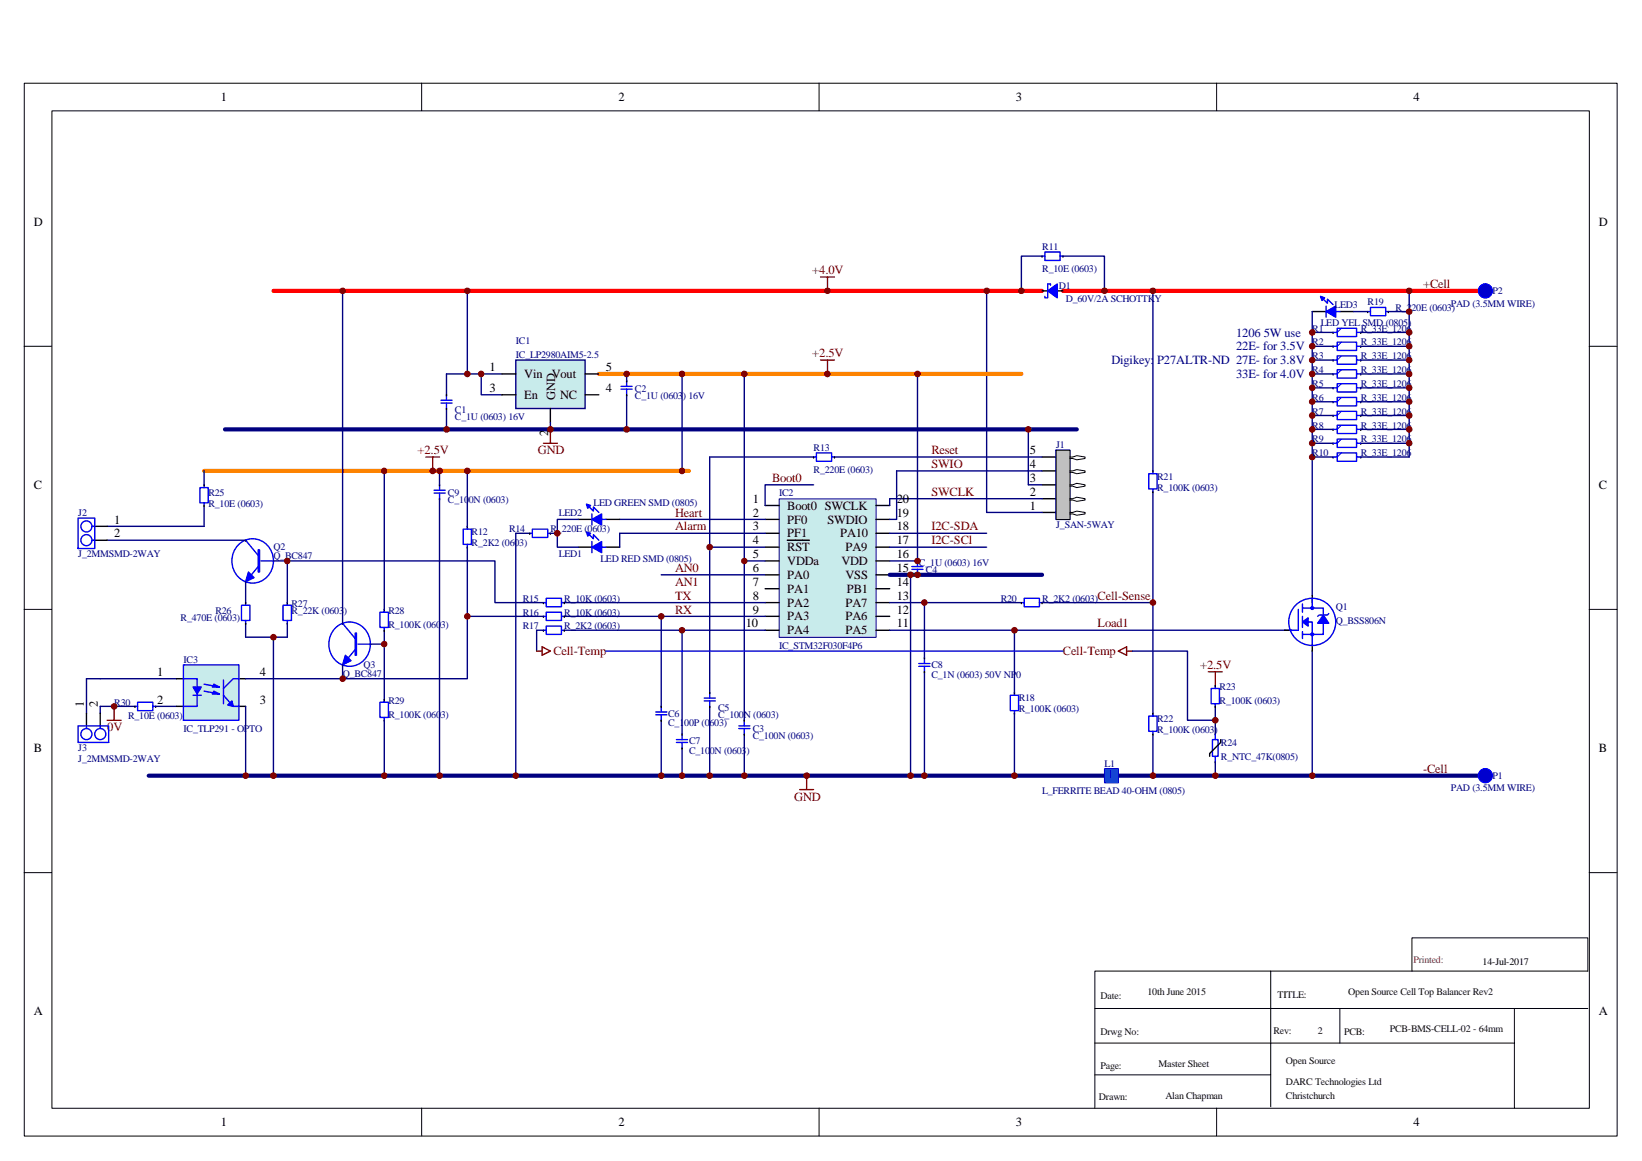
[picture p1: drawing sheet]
<svg xmlns="http://www.w3.org/2000/svg" width="420mm" height="297mm" viewBox="0 0 420 297" stroke-linecap="round" stroke-linejoin="round" font-family="sans-serif">
<g fill="none" stroke="#000" stroke-width=".26">
<path d="M6.2 21.3h407.6v269.4h-407.6zM13.3 28.4h393.4v255.1h-393.4zM107.9 21.3v7M209.6 21.3v7M311.3 21.3v7M6.2 88.6h7M406.6 88.6h7.2M6.2 155.9h7M406.6 155.9h7.2M6.2 223.3h7M406.6 223.3h7.2M107.9 283.5v7.1"/>
<path d="M209.6 283.5v7.1M311.3 283.5v7.1"/>
</g>
<path d="M286.2 198.5h93.9" fill="none" stroke="#000080" stroke-width="1.1"/>
<path d="M272 74.4h108.1" fill="none" stroke="#f00" stroke-width="1.1"/>
<circle cx="380.1" cy="198.5" r=".18" fill="#000"/>
<circle cx="380.1" cy="198.5" r="1.77" fill="none" stroke="#00f" stroke-width=".35"/>
<circle cx="380.1" cy="198.5" r="1.77" fill="#0000bf"/>
<circle cx="380.1" cy="198.5" r="1.77" fill="none" stroke="#00f" stroke-width=".26"/>
<path d="M280.2 258h126.1M325.2 248.5v34.7M342.8 258v8.9M361.3 248.5v-8.6h45v8.6h-126.1v35M387.5 258v25.5M280.2 266.9h107.3M280.2 275h45" fill="none" stroke="#000" stroke-width=".26"/>
<path d="M266.6 116.9h3.6M266.6 131.1h3.6M266.6 127.6h3.6M266.6 124h3.6M266.6 120.5h3.6" fill="none" stroke="#000" stroke-width=".35"/>
<path d="M270.2 115.2h3.6v17.7h-3.6z" fill="none" stroke="#00f" stroke-width=".35"/>
<path d="M270.3 115.2h3.5v17.7h-3.5z" fill="#c0c0c0"/>
<path d="M270.2 115.2h3.6v17.7h-3.6zM273.8 116.9h.7l1-.3 2.2 .3v.4l-2.2 .3-1-.3h-.7M273.8 131.1h.7l1-.3 2.2 .3v.4l-2.2 .3-1-.3h-.7M273.8 127.6h.7l1-.4 2.2 .4v.3l-2.2 .4-1-.4h-.7M273.8 124h.7l1-.3 2.2 .3v.4l-2.2 .4-1-.4h-.7M273.8 120.5h.7l1-.4 2.2 .4v.4l-2.2 .3-1-.3h-.7" fill="none" stroke="#000" stroke-width=".26"/>
<path d="M252.5 74.4v56.7h14.1M213.5 116.9h53.1M227.7 127.6h38.9M229.4 120.5h37.2" fill="none" stroke="#000080" stroke-width=".35"/>
<path d="M199.4 127.7h24.8v35.4h-24.8z" fill="#c8ebeb"/>
<path d="M199.4 127.6h24.8v35.5h-24.8z" fill="none" stroke="#000080" stroke-width=".26"/>
<g fill="none" stroke="#000" stroke-width=".35">
<path d="M335.8 79.7h3.5M342.8 79.7h3.6M195.8 129.3h3.5M195.8 132.9h3.5M195.8 136.4h3.5M195.8 140h3.5M201.5 138.2h5.6M224.1 129.3h3.6M224.1 132.9h3.6M224.1 136.4h3.6M224.1 140h3.6M195.8 143.5h3.5"/>
<path d="M195.8 147.1h3.5M195.8 150.6h3.5M195.8 154.2h3.5M195.8 157.7h3.5M224.1 143.5h3.6M224.1 147.1h3.6M224.1 150.6h3.6M224.1 154.2h3.6M224.1 157.7h3.6M195.8 161.2h3.5M224.1 161.2h3.6M312.4 189.2v.7l-2.9 2.9v.7"/>
</g>
<g fill="none" stroke="#000080" stroke-width=".35">
<path d="M119.6 74.4v21.3M123.1 95.7v5.3h5.3M128.4 95.7h-14.2v5.3M190.4 95.7v47.8h5.4M234.8 95.7v47.8h-7.1M114.2 104.5v5.4M160.3 101v8.9M208.2 116.9h-26.6v60.3M181.6 140h14.2M227.7 140h24.8M227.7 127.6v1.7M227.7 136.4h24.8"/>
<path d="M229.4 120.5v12.4h-1.7M263.1 124h3.5M144.4 154.2h51.4M144.4 157.7h51.4M169.2 147.1h26.6M169.2 157.7v23M190.4 143.5v40.8M227.7 154.2h33.7M233 147.1v51.4M144.4 161.2h51.4M174.5 161.2v26.6M169.2 184.3v14.2"/>
<path d="M174.5 191.4v7.1M181.6 180.7v17.8M190.4 187.8v10.7M311 180.7v7.1"/>
</g>
<path d="M57.6 109.9h217.9M227.7 147.1h38.9M38 198.5h244.6" fill="none" stroke="#000080" stroke-width="1.1"/>
<path d="M210 70.9h3.5M211.7 70.9v3.5M210 92.1h3.5M211.7 92.1v3.6M139.1 113.4h3.5M140.8 109.9v3.5M309.2 171.9h3.5M311 171.9v3.5M206.4 198.5v3.5M204.6 202h3.6" fill="none" stroke="#800000" stroke-width=".35"/>
<path d="M153.2 95.7h108.2" fill="none" stroke="#fd8300" stroke-width="1.1"/>
<path d="M70 74.4h196.6" fill="none" stroke="#f00" stroke-width="1.1"/>
<g fill="#000">
<circle cx="311" cy="187.8" r=".18"/>
<circle cx="311" cy="194.9" r=".18"/>
</g>
<path d="M339.3 78.3v2.9M311 187.8v1.4h.7v4.3h-.7v1.4M311 189.2h-.8v4.3h.8" fill="none" stroke="#00f" stroke-width=".35"/>
<path d="M339.3 79.7l2.5-1.4v2.9z" fill="#00f"/>
<path d="M338.3 76.2l1.4 1.4v-1.1l1.4 1.4M339.3 79.7l2.5-1.4v2.9zM341.8 79.7h1" fill="none" stroke="#00f" stroke-width=".35"/>
<path d="M337.9 75.8l1.1 .4-.7 .7z" fill="#00f"/>
<path d="M337.9 75.8l1.1 .4-.7 .7zM151.5 131.5v2.8" fill="none" stroke="#00f" stroke-width=".35"/>
<path d="M286.2 166.6l2.1-1.1v2.1zM288.3 166.6h1.4" fill="none" stroke="#800000" stroke-width=".35"/>
<path d="M295 74.4v46.1M158.6 136.4h37.2M158.6 132.9h37.2M295 125.8v56.7M236.5 154.2v14.1M266.6 154.2h28.4M227.7 161.2h101M236.5 171.9v26.6M295 187.8v10.7" fill="none" stroke="#000080" stroke-width=".35"/>
<path d="M147.9 132.9h3.6M155 132.9h3.6" fill="none" stroke="#000" stroke-width=".35"/>
<path d="M151.5 132.9l2.5-1.4v2.8z" fill="#00f"/>
<path d="M150.4 129.3l1.4 1.5v-1.1l1.4 1.4M151.5 132.9l2.5-1.4v2.8zM154 132.9h1" fill="none" stroke="#00f" stroke-width=".35"/>
<path d="M150.1 129l1 .3-.7 .7z" fill="#00f"/>
<path d="M150.1 129l1 .3-.7 .7zM151.5 138.6v2.8" fill="none" stroke="#00f" stroke-width=".35"/>
<path d="M109 116.9h3.5M110.7 116.9v3.6" fill="none" stroke="#800000" stroke-width=".35"/>
<path d="M147.9 140h3.6M155 140h3.6" fill="none" stroke="#000" stroke-width=".35"/>
<path d="M151.5 140l2.5-1.4v2.8z" fill="#00f"/>
<path d="M150.4 136.4l1.4 1.4v-1l1.4 1.4M151.5 140l2.5-1.4v2.8zM154 140h1" fill="none" stroke="#00f" stroke-width=".35"/>
<path d="M150.1 136.1l1 .3-.7 .8z" fill="#00f"/>
<path d="M150.1 136.1l1 .3-.7 .8z" fill="none" stroke="#00f" stroke-width=".35"/>
<path d="M160.3 95.7v1.8M174.5 95.7v24.8M263.1 109.9v14.1M132 136.4v62.1M208.2 124h-12.4v5.3M22.1 173.7h23.1M25.6 180.7h8.9" fill="none" stroke="#000080" stroke-width=".35"/>
<path d="M52.2 120.5h124.1" fill="none" stroke="#fd8300" stroke-width="1.1"/>
<path d="M132 92.1h17.7v12.4h-17.7z" fill-rule="evenodd" fill="#c8ebeb"/>
<path d="M132 92.1h17.7v12.4h-17.7zM140.8 108.1v1.8" fill="none" stroke="#000080" stroke-width=".35"/>
<path d="M128.4 95.7h3.6M149.7 95.7h3.5M128.4 101h3.6M140.8 104.5v3.6M149.7 101h3.5" fill="none" stroke="#000" stroke-width=".35"/>
<path d="M27.4 184.3h3.6M29.2 180.7v3.6" fill="none" stroke="#800000" stroke-width=".35"/>
<circle cx="233" cy="147.1" r=".72" fill="#800000"/>
<circle cx="233" cy="147.1" r=".72" fill="none" stroke="#800000" stroke-width=".26"/>
<circle cx="190.5" cy="143.5" r=".7" fill="#800000"/>
<circle cx="190.5" cy="143.5" r=".7" fill="none" stroke="#800000" stroke-width=".26"/>
<path d="M132 136.4h3.5M335.8 166.6v31.9" fill="none" stroke="#000080" stroke-width=".35"/>
<circle cx="140.8" cy="109.8" r=".71" fill="#800000"/>
<circle cx="140.8" cy="109.8" r=".71" fill="none" stroke="#800000" stroke-width=".26"/>
<path d="M335.8 79.7v72.7" fill="none" stroke="#000080" stroke-width=".35"/>
<circle cx="123.1" cy="95.7" r=".71" fill="#800000"/>
<circle cx="123.1" cy="95.7" r=".71" fill="none" stroke="#800000" stroke-width=".26"/>
<circle cx="119.6" cy="95.7" r=".72" fill="#800000"/>
<circle cx="119.6" cy="95.7" r=".72" fill="none" stroke="#800000" stroke-width=".26"/>
<circle cx="380.1" cy="74.4" r=".18" fill="#000"/>
<circle cx="380.1" cy="74.4" r="1.77" fill="none" stroke="#00f" stroke-width=".35"/>
<circle cx="380.1" cy="74.4" r="1.77" fill="#0000bf"/>
<circle cx="380.1" cy="74.4" r="1.77" fill="none" stroke="#00f" stroke-width=".26"/>
<path d="M52.2 120.5v3.5M22.1 173.7v8.8M25.6 180.7v1.8" fill="none" stroke="#000080" stroke-width=".35"/>
<circle cx="110.7" cy="120.5" r=".71" fill="#800000"/>
<circle cx="110.7" cy="120.5" r=".71" fill="none" stroke="#800000" stroke-width=".26"/>
<circle cx="174.5" cy="120.5" r=".71" fill="#800000"/>
<circle cx="174.5" cy="120.5" r=".71" fill="none" stroke="#800000" stroke-width=".26"/>
<path d="M27.4 134.7h24.8" fill="none" stroke="#000080" stroke-width=".35"/>
<circle cx="263.1" cy="109.8" r=".71" fill="#800000"/>
<circle cx="263.1" cy="109.8" r=".71" fill="none" stroke="#800000" stroke-width=".26"/>
<g fill="#000">
<circle cx="341.1" cy="85" r=".18"/>
<circle cx="341.1" cy="88.6" r=".18"/>
<circle cx="341.1" cy="99.2" r=".18"/>
<circle cx="341.1" cy="92.1" r=".18"/>
<circle cx="341.1" cy="95.7" r=".18"/>
<circle cx="348.2" cy="85" r=".18"/>
<circle cx="348.2" cy="88.6" r=".18"/>
<circle cx="348.2" cy="92.1" r=".18"/>
<circle cx="348.2" cy="99.2" r=".18"/>
<circle cx="348.2" cy="95.7" r=".18"/>
<circle cx="341.1" cy="102.8" r=".18"/>
<circle cx="341.1" cy="106.3" r=".18"/>
<circle cx="341.1" cy="109.9" r=".18"/>
<circle cx="348.2" cy="109.9" r=".18"/>
<circle cx="348.2" cy="102.8" r=".18"/>
<circle cx="348.2" cy="106.3" r=".18"/>
</g>
<g fill="none" stroke="#00f" stroke-width=".35">
<path d="M341.1 85h1.1v-1h4.9v1h1.1M341.1 88.6h1.1v-1.1h4.9v1.1h1.1M341.1 92.1h1.1v-1h4.9v1h1.1M341.1 95.7h1.1v-1.1h4.9v1.1h1.1M341.1 99.2h1.1v-1h4.9v1h1.1M342.2 85v1.1h4.9v-1.1M342.2 88.6v1.1h4.9v-1.1M342.2 92.1v1.1h4.9v-1.1M342.2 95.7v1h4.9v-1M342.2 99.2v1.1h4.9v-1.1M341.1 102.8h1.1v-1.1h4.9v1.1h1.1M341.1 106.3h1.1v-1.1h4.9v1.1h1.1"/>
<path d="M341.1 109.9h1.1v-1.1h4.9v1.1h1.1M342.2 102.8v1h4.9v-1M342.2 106.3v1.1h4.9v-1.1M342.2 109.9v1h4.9v-1M332.2 155.9v5.3M333.3 155.6h5.3v6.7h-5.3M333.3 159.1h2.5v5.7M333.3 154.5v2.1M328.7 161.2h1.7"/>
<circle cx="335.8" cy="159.1" r="6"/>
</g>
<path d="M343.2 84l-1 1M343.2 87.5l-1 1.1M343.2 91.1l-1 1M343.2 94.6l-1 1.1M343.2 98.2l-1 1M343.2 101.7l-1 1.1M343.2 105.2l-1 1.1M343.2 108.8l-1 1.1" fill="none" stroke="#00f" stroke-width=".26"/>
<g fill="none" stroke="#000080" stroke-width=".35">
<path d="M360.6 74.4v42.5M335.8 85h5.3M335.8 88.6h5.3M335.8 92.1h5.3M335.8 95.7h5.3M335.8 99.2h5.3M348.2 85h12.4M348.2 88.6h12.4M348.2 92.1h12.4M348.2 95.7h12.4M348.2 99.2h12.4M335.8 102.8h5.3"/>
<path d="M335.8 106.3h5.3M335.8 109.9h5.3M348.2 102.8h12.4M348.2 106.3h12.4M348.2 109.9h12.4M52.2 129.3v5.4"/>
</g>
<path d="M335.8 152.4v1.8M328.7 161.2h1.7M335.8 164.8v1.8" fill="none" stroke="#000" stroke-width=".35"/>
<path d="M333.3 159.1l1.4-1v2.1z" fill="#00f"/>
<path d="M333.3 159.1l1.4-1v2.1z" fill="none" stroke="#00f" stroke-width=".35"/>
<path d="M338.6 157.4l1.4 2.1h-2.8z" fill="#00f"/>
<g fill="none" stroke="#00f" stroke-width=".35">
<path d="M266.6 65.5h.8v-1h3.9v1h.7M267.4 65.5v1.1h3.9v-1.1M350 79.7h.7v-1h3.9v1h.6M350.7 79.7v1.1h3.9v-1.1M208.2 116.9h.7v-1h3.9v1h.7M208.9 116.9v1.1h3.9v-1.1M52.2 124v.8h1.1v3.9h-1.1v.6M52.2 124.8h-1v3.9h1M135.5 136.4h.7v1.1h4v-1.1h.6M136.2 136.4v-1h4v1M261.4 154.2h.7v1h3.9v-1h.6M262.1 154.2v-1.1h3.9v1.1"/>
<path d="M333.3 157.7v2.8M335.8 153.1v2.5M338.6 157.4l1.4 2.1h-2.8zM340 157l-.3 .4h-2.1l-.4 .3M311 175.4v.7h-1.1v3.9h1.1v.7M311 176.1h1v3.9h-1M330.1 161.2h2.1M333.3 161.6v1.8M34.5 180.7h.7v1.1h3.9v-1.1h.7M35.2 180.7v-1h3.9v1"/>
<circle cx="335.8" cy="155.6" r=".35"/>
<circle cx="335.8" cy="162.3" r=".35"/>
</g>
<g fill="#000">
<circle cx="266.6" cy="65.5" r=".18"/>
<circle cx="272" cy="65.5" r=".18"/>
<circle cx="350" cy="79.7" r=".18"/>
<circle cx="355.2" cy="79.7" r=".18"/>
<circle cx="208.2" cy="116.9" r=".18"/>
<circle cx="213.5" cy="116.9" r=".18"/>
<circle cx="52.2" cy="124" r=".18"/>
<circle cx="52.2" cy="129.3" r=".18"/>
<circle cx="135.5" cy="136.4" r=".18"/>
<circle cx="140.8" cy="136.4" r=".18"/>
<circle cx="261.4" cy="154.2" r=".18"/>
<circle cx="266.6" cy="154.2" r=".18"/>
<circle cx="311" cy="175.4" r=".18"/>
<circle cx="34.5" cy="180.7" r=".18"/>
<circle cx="39.8" cy="180.7" r=".18"/>
<circle cx="311" cy="180.7" r=".18"/>
</g>
<circle cx="169.2" cy="157.7" r=".72" fill="#800000"/>
<circle cx="169.2" cy="157.7" r=".72" fill="none" stroke="#800000" stroke-width=".26"/>
<g fill="none" stroke="#00f" stroke-width=".35">
<path d="M139.1 157.7h.7v1h3.9v-1h.7M139.8 157.7v-1.1h3.9v1.1M180.2 178.6h2.8M180.2 179.3h2.8M181.6 177.2v1.4M181.6 179.3v1.4M235.1 169.8h2.8M235.1 170.5h2.8M236.5 168.3v1.5M236.5 170.5v1.4M167.8 182.2h2.8M167.8 182.9h2.8"/>
<path d="M169.2 180.7v1.5M169.2 182.9v1.4M173.1 189.2h2.8M173.1 189.9h2.8M174.5 187.8v1.4M174.5 189.9v1.5M189 185.7h2.9M189 186.4h2.9M190.4 184.3v1.4M190.4 186.4v1.4"/>
</g>
<g fill="#000">
<circle cx="139.1" cy="157.7" r=".18"/>
<circle cx="144.4" cy="157.7" r=".18"/>
<circle cx="181.6" cy="177.2" r=".18"/>
<circle cx="236.5" cy="168.3" r=".18"/>
<circle cx="236.5" cy="171.9" r=".18"/>
<circle cx="169.2" cy="184.3" r=".18"/>
<circle cx="169.2" cy="180.7" r=".18"/>
<circle cx="174.5" cy="187.8" r=".18"/>
<circle cx="174.5" cy="191.4" r=".18"/>
<circle cx="181.6" cy="180.7" r=".18"/>
<circle cx="190.4" cy="184.3" r=".18"/>
<circle cx="190.4" cy="187.8" r=".18"/>
</g>
<circle cx="181.6" cy="140" r=".71" fill="#800000"/>
<circle cx="181.6" cy="140" r=".71" fill="none" stroke="#800000" stroke-width=".26"/>
<path d="M158.9 98.8h2.8M158.9 99.6h2.8M160.3 97.5v1.3M160.3 99.6v1.4M112.8 102.4h2.9M112.8 103.1h2.9M114.2 101v1.4M114.2 103.1v1.4M233.3 144.9h2.9M233.3 145.7h2.9M234.8 143.5v1.4M234.8 145.7v1.4" fill="none" stroke="#00f" stroke-width=".35"/>
<g fill="#000">
<circle cx="160.3" cy="97.5" r=".18"/>
<circle cx="114.2" cy="104.5" r=".18"/>
<circle cx="114.2" cy="101" r=".18"/>
<circle cx="160.3" cy="101" r=".18"/>
<circle cx="234.8" cy="147.1" r=".18"/>
<circle cx="234.8" cy="143.5" r=".18"/>
</g>
<circle cx="295" cy="74.4" r=".71" fill="#800000"/>
<circle cx="295" cy="74.4" r=".71" fill="none" stroke="#800000" stroke-width=".26"/>
<path d="M111.1 125.4h2.8M111.1 126.2h2.8M112.5 124v1.4M112.5 126.2v1.4M295 120.5v.7h1.1v3.9h-1.1v.7M295 121.2h-1v3.9h1M139.1 161.2h.7v1.1h3.9v-1.1h.7M139.8 161.2v-1h3.9v1M295 182.5v.7h1.1v3.9h-1.1v.7M295 183.2h-1v3.9h1" fill="none" stroke="#00f" stroke-width=".35"/>
<g fill="#000">
<circle cx="112.5" cy="127.6" r=".18"/>
<circle cx="112.5" cy="124" r=".18"/>
<circle cx="295" cy="125.8" r=".18"/>
<circle cx="295" cy="120.5" r=".18"/>
<circle cx="139.1" cy="161.2" r=".18"/>
<circle cx="144.4" cy="161.2" r=".18"/>
<circle cx="295" cy="187.8" r=".18"/>
<circle cx="295" cy="182.5" r=".18"/>
</g>
<path d="M112.5 120.5v3.5M289.7 166.6h14.2v17.7h7.1M39.8 180.7h5.4M311 194.9v3.6" fill="none" stroke="#000080" stroke-width=".35"/>
<circle cx="174.5" cy="161.2" r=".71" fill="#800000"/>
<circle cx="174.5" cy="161.2" r=".71" fill="none" stroke="#800000" stroke-width=".26"/>
<path d="M137.3 161.2v5.4M259.6 161.2v16M259.6 182.5v16" fill="none" stroke="#000080" stroke-width=".35"/>
<path d="M137.3 166.6h1.4M138.7 165.5l2.1 1.1-2.1 1z" fill="none" stroke="#800000" stroke-width=".35"/>
<path d="M259.6 177.2v.7h1v3.9h-1v.7M259.6 177.9h-1.1v3.9h1.1" fill="none" stroke="#00f" stroke-width=".35"/>
<g fill="#000">
<circle cx="259.6" cy="177.2" r=".18"/>
<circle cx="259.6" cy="182.5" r=".18"/>
</g>
<path d="M45.2 173.7h1.7M61.1 173.7h1.8M45.2 180.7h1.7M61.1 180.7h1.8" fill="none" stroke="#000" stroke-width=".35"/>
<path d="M47 170.2h14.1v14.1h-14.1z" fill="#c8ebeb"/>
<path d="M47 170.1h14.1v14.2h-14.1z" fill="none" stroke="#c8ebeb" stroke-width=".26"/>
<path d="M46.9 170.1h14.2v14.2h-14.2zM57.2 174v6M61.1 173.7h-1.4l-2.5 2.4" fill="none" stroke="#00f" stroke-width=".35"/>
<path d="M58.3 180.4l1-1.1 .4 1.4z" fill="#00f"/>
<path d="M58.3 180.4l1-1.1 .4 1.4z" fill="none" stroke="#00f" stroke-width=".35"/>
<path d="M49.4 175.8h2.1l-1.1 1.7z" fill="#00f"/>
<path d="M46.9 173.7h3.5v7h-3.5M49.4 175.8h2.1l-1.1 1.7zM49.4 177.9h2.1M52.2 175l3.9 .8-1.4-.8-.4 .8h1.8M52.2 176.8l3.9 .7-1.4-.7-.4 .7h1.8M57.2 177.9l2.5 2.8h1.4" fill="none" stroke="#00f" stroke-width=".35"/>
<circle cx="259.6" cy="161.2" r=".72" fill="#800000"/>
<circle cx="259.6" cy="161.2" r=".72" fill="none" stroke="#800000" stroke-width=".26"/>
<path d="M112.5 127.6v70.9M142.6 136.4v3.6h5.3M147.9 132.9h-5.3v3.5h-1.8M158.6 136.4v3.6M62.9 180.7v17.8" fill="none" stroke="#000080" stroke-width=".35"/>
<circle cx="211.7" cy="95.7" r=".71" fill="#800000"/>
<circle cx="211.7" cy="95.7" r=".71" fill="none" stroke="#800000" stroke-width=".26"/>
<circle cx="190.5" cy="95.7" r=".71" fill="#800000"/>
<circle cx="190.5" cy="95.7" r=".71" fill="none" stroke="#800000" stroke-width=".26"/>
<circle cx="234.8" cy="95.7" r=".72" fill="#800000"/>
<circle cx="234.8" cy="95.7" r=".72" fill="none" stroke="#800000" stroke-width=".26"/>
<circle cx="160.3" cy="95.7" r=".71" fill="#800000"/>
<circle cx="160.3" cy="95.7" r=".71" fill="none" stroke="#800000" stroke-width=".26"/>
<circle cx="174.5" cy="95.7" r=".71" fill="#800000"/>
<circle cx="174.5" cy="95.7" r=".71" fill="none" stroke="#800000" stroke-width=".26"/>
<path d="M155 166.6h117" fill="none" stroke="#00f" stroke-width=".35"/>
<circle cx="311" cy="184.3" r=".72" fill="#800000"/>
<circle cx="311" cy="184.3" r=".72" fill="none" stroke="#800000" stroke-width=".26"/>
<circle cx="142.6" cy="136.4" r=".72" fill="#800000"/>
<circle cx="142.6" cy="136.4" r=".72" fill="none" stroke="#800000" stroke-width=".26"/>
<circle cx="335.8" cy="198.5" r=".72" fill="#800000"/>
<circle cx="335.8" cy="198.5" r=".72" fill="none" stroke="#800000" stroke-width=".26"/>
<circle cx="311" cy="198.5" r=".72" fill="#800000"/>
<circle cx="311" cy="198.5" r=".72" fill="none" stroke="#800000" stroke-width=".26"/>
<circle cx="295" cy="198.5" r=".72" fill="#800000"/>
<circle cx="295" cy="198.5" r=".72" fill="none" stroke="#800000" stroke-width=".26"/>
<path d="M346.4 79.7h3.6M355.2 79.7h5.4M335.8 113.4h5.3M335.8 116.9h5.3M348.2 113.4h12.4M348.2 116.9h12.4" fill="none" stroke="#000080" stroke-width=".35"/>
<circle cx="335.8" cy="85" r=".72" fill="#800000"/>
<circle cx="335.8" cy="85" r=".72" fill="none" stroke="#800000" stroke-width=".26"/>
<circle cx="335.8" cy="88.6" r=".71" fill="#800000"/>
<circle cx="335.8" cy="88.6" r=".71" fill="none" stroke="#800000" stroke-width=".26"/>
<circle cx="335.8" cy="92.1" r=".71" fill="#800000"/>
<circle cx="335.8" cy="92.1" r=".71" fill="none" stroke="#800000" stroke-width=".26"/>
<circle cx="335.8" cy="95.7" r=".72" fill="#800000"/>
<circle cx="335.8" cy="95.7" r=".72" fill="none" stroke="#800000" stroke-width=".26"/>
<circle cx="335.8" cy="99.2" r=".72" fill="#800000"/>
<circle cx="335.8" cy="99.2" r=".72" fill="none" stroke="#800000" stroke-width=".26"/>
<circle cx="335.8" cy="102.8" r=".71" fill="#800000"/>
<circle cx="335.8" cy="102.8" r=".71" fill="none" stroke="#800000" stroke-width=".26"/>
<circle cx="335.8" cy="106.3" r=".72" fill="#800000"/>
<circle cx="335.8" cy="106.3" r=".72" fill="none" stroke="#800000" stroke-width=".26"/>
<circle cx="335.8" cy="109.9" r=".72" fill="#800000"/>
<circle cx="335.8" cy="109.9" r=".72" fill="none" stroke="#800000" stroke-width=".26"/>
<circle cx="335.8" cy="113.4" r=".71" fill="#800000"/>
<circle cx="335.8" cy="113.4" r=".71" fill="none" stroke="#800000" stroke-width=".26"/>
<circle cx="335.8" cy="117" r=".71" fill="#800000"/>
<circle cx="335.8" cy="117" r=".71" fill="none" stroke="#800000" stroke-width=".26"/>
<g fill="#000">
<circle cx="341.1" cy="113.4" r=".18"/>
<circle cx="341.1" cy="116.9" r=".18"/>
<circle cx="348.2" cy="116.9" r=".18"/>
<circle cx="348.2" cy="113.4" r=".18"/>
</g>
<path d="M341.1 113.4h1.1v-1h4.9v1h1.1M341.1 116.9h1.1v-1h4.9v1h1.1M342.2 113.4v1.1h4.9v-1.1M342.2 116.9v1.1h4.9v-1.1" fill="none" stroke="#00f" stroke-width=".35"/>
<path d="M343.2 112.4l-1 1M343.2 115.9l-1 1" fill="none" stroke="#00f" stroke-width=".26"/>
<path d="M266.6 74.4h1.8M270.2 74.4h1.8" fill="none" stroke="#000" stroke-width=".35"/>
<path d="M268.1 74.4l2.4-1.8v3.6z" fill="#00f"/>
<path d="M268.1 74.4l2.4-1.8v3.6zM268.8 73v-.4h-.7v3.6h-.7v-.4" fill="none" stroke="#00f" stroke-width=".35"/>
<circle cx="252.5" cy="74.4" r=".71" fill="#800000"/>
<circle cx="252.5" cy="74.4" r=".71" fill="none" stroke="#800000" stroke-width=".26"/>
<circle cx="119.6" cy="74.4" r=".71" fill="#800000"/>
<circle cx="119.6" cy="74.4" r=".71" fill="none" stroke="#800000" stroke-width=".26"/>
<circle cx="211.7" cy="74.4" r=".7" fill="#800000"/>
<circle cx="211.7" cy="74.4" r=".7" fill="none" stroke="#800000" stroke-width=".26"/>
<path d="M266.6 65.5h-5.2v8.9M272 65.5h10.6v8.9" fill="none" stroke="#000080" stroke-width=".35"/>
<circle cx="261.4" cy="74.4" r=".72" fill="#800000"/>
<circle cx="261.4" cy="74.4" r=".72" fill="none" stroke="#800000" stroke-width=".26"/>
<g fill="#000">
<circle cx="282.6" cy="198.5" r=".18"/>
<circle cx="286.2" cy="198.5" r=".18"/>
</g>
<path d="M282.6 196.7h3.6v3.5h-3.6z" fill="none" stroke="#00f" stroke-width=".26"/>
<path d="M282.7 196.8h3.5v3.5h-3.5z" fill="#009cca"/>
<path d="M282.6 196.7h3.6v3.6h-3.6z" fill="none" stroke="#0000bf" stroke-width=".26"/>
<circle cx="206.4" cy="198.5" r=".72" fill="#800000"/>
<circle cx="206.4" cy="198.5" r=".72" fill="none" stroke="#800000" stroke-width=".26"/>
<circle cx="233" cy="198.5" r=".72" fill="#800000"/>
<circle cx="233" cy="198.5" r=".72" fill="none" stroke="#800000" stroke-width=".26"/>
<circle cx="132" cy="198.5" r=".72" fill="#800000"/>
<circle cx="132" cy="198.5" r=".72" fill="none" stroke="#800000" stroke-width=".26"/>
<path d="M139.1 154.2h.7v1h3.9v-1h.7M139.8 154.2v-1.1h3.9v1.1" fill="none" stroke="#00f" stroke-width=".35"/>
<g fill="#000">
<circle cx="139.1" cy="154.2" r=".18"/>
<circle cx="144.4" cy="154.2" r=".18"/>
</g>
<circle cx="112.5" cy="120.5" r=".71" fill="#800000"/>
<circle cx="112.5" cy="120.5" r=".71" fill="none" stroke="#800000" stroke-width=".26"/>
<g fill="#000">
<circle cx="87.7" cy="159.5" r=".18"/>
<circle cx="87.7" cy="170.1" r=".18"/>
<circle cx="94.8" cy="164.8" r=".18"/>
</g>
<path d="M87.7 159.5l3.2 3.9M85.7 160.8a5.3 5.3 0 0 1 6.4-.9 5.3 5.3 0 0 1 2.6 5.8 5.3 5.3 0 0 1-5.7 4.8 5.3 5.3 0 0 1-4.9-5.7 5.9 5.9 0 0 1 1.6-4zM90.9 162h.3v5.6h-.3zM90.9 166.2l-3.2 3.9M91.6 164.8h3.2" fill="none" stroke="#00f" stroke-width=".35"/>
<path d="M91 162v5.6" fill="none" stroke="#00f" stroke-width=".34"/>
<path d="M88.4 167.6l1.4 1.4-2.1 1.1z" fill="#00f"/>
<path d="M88.4 167.6l1.4 1.4-2.1 1.1z" fill="none" stroke="#00f" stroke-width=".35"/>
<path d="M139.1 157.7h-19.5v16h-56.7" fill="none" stroke="#000080" stroke-width=".35"/>
<circle cx="62.9" cy="198.5" r=".71" fill="#800000"/>
<circle cx="62.9" cy="198.5" r=".71" fill="none" stroke="#800000" stroke-width=".26"/>
<path d="M87.7 170.1v3.6M94.8 164.8h3.5M98.3 161.2v17.8M98.3 184.3v14.2" fill="none" stroke="#000080" stroke-width=".35"/>
<path d="M98.3 179v.7h-1.1v3.9h1.1v.7M98.3 179.7h1.1v3.9h-1.1" fill="none" stroke="#00f" stroke-width=".35"/>
<g fill="#000">
<circle cx="98.3" cy="179" r=".18"/>
<circle cx="98.3" cy="184.3" r=".18"/>
</g>
<circle cx="98.3" cy="198.5" r=".71" fill="#800000"/>
<circle cx="98.3" cy="198.5" r=".71" fill="none" stroke="#800000" stroke-width=".26"/>
<path d="M98.3 155.9v.7h-1.1v3.9h1.1v.7M98.3 156.6h1.1v3.9h-1.1" fill="none" stroke="#00f" stroke-width=".35"/>
<g fill="#000">
<circle cx="98.3" cy="155.9" r=".18"/>
<circle cx="98.3" cy="161.2" r=".18"/>
</g>
<path d="M87.7 74.4v85.1M98.3 120.5v35.4" fill="none" stroke="#000080" stroke-width=".35"/>
<circle cx="87.7" cy="74.4" r=".71" fill="#800000"/>
<circle cx="87.7" cy="74.4" r=".71" fill="none" stroke="#800000" stroke-width=".26"/>
<g fill="#000">
<circle cx="62.9" cy="138.2" r=".18"/>
<circle cx="62.9" cy="148.8" r=".18"/>
<circle cx="70" cy="143.5" r=".18"/>
</g>
<path d="M60.9 139.5a5.3 5.3 0 0 1 6.4-.9 5.3 5.3 0 0 1 2.6 5.8 5.3 5.3 0 0 1-5.7 4.8 5.3 5.3 0 0 1-4.9-5.7 5.9 5.9 0 0 1 1.6-4zM62.9 138.2l3.2 3.9M66.1 140.7h.3v5.6h-.3zM66.1 144.9l-3.2 3.9M66.7 143.5h3.3" fill="none" stroke="#00f" stroke-width=".35"/>
<path d="M66.2 140.7v5.6" fill="none" stroke="#00f" stroke-width=".34"/>
<path d="M63.6 146.3l1.4 1.5-2.1 1z" fill="#00f"/>
<path d="M63.6 146.3l1.4 1.5-2.1 1zM73.5 154.2v.7h-1.1v3.8h1.1v.8M73.5 154.9h1.1v3.8h-1.1" fill="none" stroke="#00f" stroke-width=".35"/>
<g fill="#000">
<circle cx="73.5" cy="154.2" r=".18"/>
<circle cx="73.5" cy="159.5" r=".18"/>
</g>
<path d="M27.4 138.2h35.5M62.9 159.5v3.5h10.6v-3.5M62.9 148.8v5.4M70 143.5h56.6v10.7h12.5M73.5 143.5v10.7M70 163v35.5" fill="none" stroke="#000080" stroke-width=".35"/>
<circle cx="70" cy="163" r=".72" fill="#800000"/>
<circle cx="70" cy="163" r=".72" fill="none" stroke="#800000" stroke-width=".26"/>
<circle cx="70" cy="198.5" r=".72" fill="#800000"/>
<circle cx="70" cy="198.5" r=".72" fill="none" stroke="#800000" stroke-width=".26"/>
<path d="M119.6 134.7v.7h1v3.9h-1v.7M119.6 135.4h-1.1v3.9h1.1" fill="none" stroke="#00f" stroke-width=".35"/>
<g fill="#000">
<circle cx="119.6" cy="134.7" r=".18"/>
<circle cx="119.6" cy="140" r=".18"/>
</g>
<path d="M119.6 120.5v14.2M119.6 140v17.7" fill="none" stroke="#000080" stroke-width=".35"/>
<circle cx="119.6" cy="120.5" r=".72" fill="#800000"/>
<circle cx="119.6" cy="120.5" r=".72" fill="none" stroke="#800000" stroke-width=".26"/>
<g fill="none" stroke="#00f" stroke-width=".35">
<path d="M20 132.5h4.2v7.8h-4.2zM23.5 134.7h.4M23.5 138.2h.4M62.9 154.2v.7h-1.1v3.8h1.1v.8M62.9 154.9h1.1v3.8h-1.1M20 185.7h7.8v4.2h-7.8zM22.1 186.1v.3M25.6 186.1v.3"/>
<circle cx="22.1" cy="138.2" r="1.42"/>
<circle cx="22.1" cy="134.7" r="1.42"/>
<circle cx="22.1" cy="187.8" r="1.42"/>
<circle cx="25.7" cy="187.8" r="1.42"/>
</g>
<g fill="#000">
<circle cx="62.9" cy="154.2" r=".18"/>
<circle cx="62.9" cy="159.5" r=".18"/>
</g>
<path d="M23.9 134.7h3.5M23.9 138.2h3.5M22.1 182.5v3.6M25.6 182.5v3.6" fill="none" stroke="#000" stroke-width=".35"/>
<circle cx="282.6" cy="74.4" r=".71" fill="#800000"/>
<circle cx="282.6" cy="74.4" r=".71" fill="none" stroke="#800000" stroke-width=".26"/>
<circle cx="114.3" cy="109.8" r=".71" fill="#800000"/>
<circle cx="114.3" cy="109.8" r=".71" fill="none" stroke="#800000" stroke-width=".26"/>
<circle cx="160.3" cy="109.8" r=".71" fill="#800000"/>
<circle cx="160.3" cy="109.8" r=".71" fill="none" stroke="#800000" stroke-width=".26"/>
<circle cx="234.8" cy="147.1" r=".72" fill="#800000"/>
<circle cx="234.8" cy="147.1" r=".72" fill="none" stroke="#800000" stroke-width=".26"/>
<circle cx="234.8" cy="143.5" r=".71" fill="#800000"/>
<circle cx="234.8" cy="143.5" r=".71" fill="none" stroke="#800000" stroke-width=".26"/>
<circle cx="29.2" cy="180.7" r=".71" fill="#800000"/>
<circle cx="29.2" cy="180.7" r=".71" fill="none" stroke="#800000" stroke-width=".26"/>
<circle cx="112.5" cy="198.5" r=".71" fill="#800000"/>
<circle cx="112.5" cy="198.5" r=".71" fill="none" stroke="#800000" stroke-width=".26"/>
<circle cx="181.6" cy="198.5" r=".72" fill="#800000"/>
<circle cx="181.6" cy="198.5" r=".72" fill="none" stroke="#800000" stroke-width=".26"/>
<circle cx="190.5" cy="198.5" r=".71" fill="#800000"/>
<circle cx="190.5" cy="198.5" r=".71" fill="none" stroke="#800000" stroke-width=".26"/>
<circle cx="174.5" cy="198.5" r=".71" fill="#800000"/>
<circle cx="174.5" cy="198.5" r=".71" fill="none" stroke="#800000" stroke-width=".26"/>
<circle cx="169.2" cy="198.5" r=".72" fill="#800000"/>
<circle cx="169.2" cy="198.5" r=".72" fill="none" stroke="#800000" stroke-width=".26"/>
<circle cx="236.5" cy="198.5" r=".71" fill="#800000"/>
<circle cx="236.5" cy="198.5" r=".71" fill="none" stroke="#800000" stroke-width=".26"/>
<circle cx="236.5" cy="154.2" r=".7" fill="#800000"/>
<circle cx="236.5" cy="154.2" r=".7" fill="none" stroke="#800000" stroke-width=".26"/>
<path d="M137.3 161.2h1.8" fill="none" stroke="#000080" stroke-width=".35"/>
<circle cx="295" cy="154.2" r=".71" fill="#800000"/>
<circle cx="295" cy="154.2" r=".71" fill="none" stroke="#800000" stroke-width=".26"/>
<circle cx="119.6" cy="157.7" r=".72" fill="#800000"/>
<circle cx="119.6" cy="157.7" r=".72" fill="none" stroke="#800000" stroke-width=".26"/>
<circle cx="87.7" cy="173.6" r=".71" fill="#800000"/>
<circle cx="87.7" cy="173.6" r=".71" fill="none" stroke="#800000" stroke-width=".26"/>
<circle cx="360.6" cy="74.4" r=".71" fill="#800000"/>
<circle cx="360.6" cy="74.4" r=".71" fill="none" stroke="#800000" stroke-width=".26"/>
<circle cx="360.6" cy="109.9" r=".72" fill="#800000"/>
<circle cx="360.6" cy="109.9" r=".72" fill="none" stroke="#800000" stroke-width=".26"/>
<circle cx="360.6" cy="106.3" r=".72" fill="#800000"/>
<circle cx="360.6" cy="106.3" r=".72" fill="none" stroke="#800000" stroke-width=".26"/>
<circle cx="360.6" cy="102.8" r=".71" fill="#800000"/>
<circle cx="360.6" cy="102.8" r=".71" fill="none" stroke="#800000" stroke-width=".26"/>
<circle cx="360.6" cy="99.2" r=".72" fill="#800000"/>
<circle cx="360.6" cy="99.2" r=".72" fill="none" stroke="#800000" stroke-width=".26"/>
<circle cx="360.6" cy="95.7" r=".72" fill="#800000"/>
<circle cx="360.6" cy="95.7" r=".72" fill="none" stroke="#800000" stroke-width=".26"/>
<circle cx="360.6" cy="92.1" r=".71" fill="#800000"/>
<circle cx="360.6" cy="92.1" r=".71" fill="none" stroke="#800000" stroke-width=".26"/>
<circle cx="360.6" cy="88.6" r=".71" fill="#800000"/>
<circle cx="360.6" cy="88.6" r=".71" fill="none" stroke="#800000" stroke-width=".26"/>
<circle cx="360.6" cy="85" r=".72" fill="#800000"/>
<circle cx="360.6" cy="85" r=".72" fill="none" stroke="#800000" stroke-width=".26"/>
<circle cx="360.6" cy="113.4" r=".71" fill="#800000"/>
<circle cx="360.6" cy="113.4" r=".71" fill="none" stroke="#800000" stroke-width=".26"/>
<circle cx="360.6" cy="79.7" r=".71" fill="#800000"/>
<circle cx="360.6" cy="79.7" r=".71" fill="none" stroke="#800000" stroke-width=".26"/>
<circle cx="98.3" cy="120.5" r=".71" fill="#800000"/>
<circle cx="98.3" cy="120.5" r=".71" fill="none" stroke="#800000" stroke-width=".26"/>
<circle cx="98.3" cy="164.8" r=".7" fill="#800000"/>
<circle cx="98.3" cy="164.8" r=".7" fill="none" stroke="#800000" stroke-width=".26"/>
<circle cx="259.6" cy="198.5" r=".72" fill="#800000"/>
<circle cx="259.6" cy="198.5" r=".72" fill="none" stroke="#800000" stroke-width=".26"/>
<circle cx="73.5" cy="143.5" r=".7" fill="#800000"/>
<circle cx="73.5" cy="143.5" r=".7" fill="none" stroke="#800000" stroke-width=".26"/>
<g font-size="3.2">
<text x="56.5" y="25.8">1</text>
<text x="158.2" y="25.8">2</text>
<text x="260" y="25.8">3</text>
<text x="361.7" y="25.8">4</text>
<text x="8.7" y="57.7">D</text>
<text x="409.1" y="57.7">D</text>
<text x="125.3" y="95">1</text>
<text x="155.1" y="95">5</text>
<text x="125.3" y="100.2">3</text>
<text x="134.1" y="96.7">Vin</text>
<text x="141.2" y="96.7">Vout</text>
<text x="155.1" y="100.2">4</text>
<text x="134.1" y="102">En</text>
<text x="142" y="102.4" transform="rotate(-90 142 102.4)">GND</text>
<text x="143.3" y="102">NC</text>
<text x="140.2" y="111.6" transform="rotate(-90 140.2 111.6)">2</text>
<text x="263.5" y="119.8">4</text>
<text x="263.5" y="116.2">5</text>
<text x="8.7" y="125.1">C</text>
<text x="263.5" y="123.3">3</text>
<text x="409.1" y="125.1">C</text>
<text x="192.6" y="128.6">1</text>
<text x="201.5" y="130.4">Boot0 SWCLK</text>
<text x="229.5" y="128.6">20</text>
<text x="263.5" y="130.4">1</text>
<text x="263.5" y="126.8">2</text>
<text x="29.2" y="133.9">1</text>
<text x="29.2" y="137.5">2</text>
<text x="192.6" y="132.2">2</text>
<text x="192.6" y="135.7">3</text>
<text x="201.5" y="133.9">PF0</text>
<text x="201.5" y="137.5">PF1</text>
<text x="211.7" y="133.9">SWDIO</text>
<text x="215" y="137.5">PA10</text>
<text x="229.5" y="132.2">19</text>
<text x="229.5" y="135.7">18</text>
<text x="192.6" y="139.2">4</text>
<text x="192.6" y="142.8">5</text>
<text x="201.5" y="141">RST</text>
<text x="216.4" y="141">PA9</text>
<text x="229.5" y="139.2">17</text>
<text x="229.5" y="142.8">16</text>
<text x="192.6" y="146.3">6</text>
<text x="192.6" y="149.9">7</text>
<text x="201.5" y="144.6">VDDa</text>
<text x="201.5" y="148.1">PA0</text>
<text x="215.3" y="144.6">VDD</text>
<text x="216.4" y="148.1">VSS</text>
<text x="229.5" y="149.9">14</text>
<text x="229.5" y="146.3">15</text>
<text x="192.6" y="153.4">8</text>
<text x="201.5" y="151.6">PA1</text>
<text x="201.5" y="155.2">PA2</text>
<text x="216.4" y="155.2">PA7</text>
<text x="216.7" y="151.6">PB1</text>
<text x="229.5" y="153.4">13</text>
<text x="190.8" y="160.5">10</text>
<text x="192.6" y="157">9</text>
<text x="201.5" y="158.7">PA3</text>
<text x="216.4" y="158.7">PA6</text>
<text x="229.5" y="160.5">11</text>
<text x="229.5" y="157">12</text>
<text x="201.5" y="162.3">PA4</text>
<text x="216.4" y="162.3">PA5</text>
<text x="40.2" y="172.9">1</text>
<text x="66.5" y="172.9">4</text>
<text x="21.5" y="180.8" transform="rotate(-90 21.5 180.8)">1</text>
<text x="25" y="180.8" transform="rotate(-90 25 180.8)">2</text>
<text x="40.2" y="180">2</text>
<text x="66.5" y="180">3</text>
<text x="8.7" y="192.4">B</text>
<text x="409.1" y="192.4">B</text>
<text x="8.7" y="259.8">A</text>
<text x="409.1" y="259.8">A</text>
<text x="56.5" y="288.1">1</text>
<text x="158.2" y="288.1">2</text>
<text x="260" y="288.1">3</text>
<text x="361.7" y="288.1">4</text>
</g>
<g font-size="3.2" fill="#800000">
<text x="207.8" y="70.1">+4.0V</text>
<text x="364.1" y="73.7">+Cell</text>
<text x="207.8" y="91.4">+2.5V</text>
<text x="106.8" y="116.2">+2.5V</text>
<text x="137.7" y="116.2">GND</text>
<text x="238.3" y="119.8">SWIO</text>
<text x="238.3" y="116.2">Reset</text>
<text x="197.6" y="123.3">Boot0</text>
<text x="238.3" y="126.8">SWCLK</text>
<text x="172.8" y="132.2">Heart</text>
<text x="172.8" y="135.7">Alarm</text>
<text x="238.3" y="135.7">I2C-SDA</text>
<text x="238.3" y="139.2">I2C-SCl</text>
<text x="172.8" y="149.9">AN1</text>
<text x="172.8" y="146.3">AN0</text>
<text x="172.8" y="153.4">TX</text>
<text x="280.9" y="153.4">Cell-Sense</text>
<text x="172.8" y="157">RX</text>
<text x="280.9" y="160.5">Load1</text>
<text x="141.6" y="167.6">Cell-Temp</text>
<text x="272" y="167.6">Cell-Temp</text>
<text x="307.1" y="171.2">+2.5V</text>
<text x="27.5" y="187.1">0V</text>
<text x="364.1" y="197.7">-Cell</text>
<text x="203.2" y="204.8">GND</text>
</g>
<g font-size="3.2" fill="#000080">
<text x="316.3" y="89.6">22E- for 3.5V</text>
<text x="316.3" y="86.1">1206 5W use</text>
<text x="284.4" y="93.2">Digikey: P27ALTR-ND 27E- for 3.8V</text>
<text x="316.3" y="96.7">33E- for 4.0V</text>
</g>
<text font-size="3.2" fill="#0000bf" x="283.7" y="199.1">F</text>
<g font-size="2.6" fill="#000080">
<text x="266.7" y="63.9">R11</text>
<text x="266.7" y="69.6">R_10E (0603)</text>
<text x="270.9" y="73.8">D1</text>
<text x="272.7" y="77.4">D_60V/2A SCHOTTKY</text>
<text x="381.9" y="75.3">P2</text>
<text x="337.9" y="83.4">LED YEL SMD (0805)</text>
<text x="341.4" y="78.8">LED3</text>
<text x="350" y="78.1">R19</text>
<text x="357.1" y="79.5">R_220E (0603)</text>
<text x="371.3" y="78.4">PAD (3.5MM WIRE)</text>
<text x="132" y="88">IC1</text>
<text x="335.8" y="84.8">R1</text>
<text x="335.8" y="88.4">R2</text>
<text x="348.2" y="84.8">R_33E_1206</text>
<text x="348.2" y="88.4">R_33E_1206</text>
<text x="132" y="91.6">IC_LP2980AIM5-2.5</text>
<text x="335.8" y="91.9">R3</text>
<text x="335.8" y="95.5">R4</text>
<text x="348.2" y="91.9">R_33E_1206</text>
<text x="348.2" y="95.5">R_33E_1206</text>
<text x="162.5" y="100.4">C2</text>
<text x="335.8" y="99">R5</text>
<text x="348.2" y="99">R_33E_1206</text>
<text x="116.4" y="105.7">C1</text>
<text x="116.4" y="107.5">C_1U (0603) 16V</text>
<text x="162.5" y="102.2">C_1U (0603) 16V</text>
<text x="335.8" y="102.5">R6</text>
<text x="335.8" y="106.1">R7</text>
<text x="348.2" y="102.5">R_33E_1206</text>
<text x="348.2" y="106.1">R_33E_1206</text>
<text x="335.8" y="109.6">R8</text>
<text x="335.8" y="113.2">R9</text>
<text x="348.2" y="109.6">R_33E_1206</text>
<text x="348.2" y="113.2">R_33E_1206</text>
<text x="208.2" y="115.3">R13</text>
<text x="270.2" y="114.6">J1</text>
<text x="335.8" y="116.7">R10</text>
<text x="348.2" y="116.7">R_33E_1206</text>
<text x="208.2" y="121">R_220E (0603)</text>
<text x="296.1" y="122.8">R21</text>
<text x="296.1" y="125.6">R_100K (0603)</text>
<text x="20" y="132">J2</text>
<text x="53.3" y="127">R25</text>
<text x="53.3" y="129.8">R_10E (0603)</text>
<text x="114.6" y="127">C9</text>
<text x="114.6" y="128.8">C_100N (0603)</text>
<text x="143" y="132">LED2</text>
<text x="151.8" y="129.5">LED GREEN SMD (0805)</text>
<text x="199.3" y="127">IC2</text>
<text x="120.7" y="136.9">R12</text>
<text x="130.2" y="136.2">R14</text>
<text x="140.9" y="136.2">R_220E (0603)</text>
<text x="270.2" y="135.2">J_SAN-5WAY</text>
<text x="20" y="142.6">J_2MMSMD-2WAY</text>
<text x="70" y="140.8">Q2</text>
<text x="70" y="143">Q_BC847</text>
<text x="120.7" y="139.8">R_2K2 (0603)</text>
<text x="143" y="142.6">LED1</text>
<text x="153.6" y="143.7">LED RED SMD (0805)</text>
<text x="235.2" y="144.7">C_1U (0603) 16V</text>
<text x="236.9" y="146.5">C4</text>
<text x="74.6" y="155.4">R27</text>
<text x="133.8" y="153.9">R15</text>
<text x="144.4" y="153.9">R_10K (0603)</text>
<text x="256.1" y="153.9">R20</text>
<text x="266.7" y="153.9">R_2K2 (0603)</text>
<text x="46.2" y="158.9">R_470E (0603)</text>
<text x="55.1" y="157.1">R26</text>
<text x="74.6" y="157.1">R_22K (0603)</text>
<text x="99.4" y="157.1">R28</text>
<text x="99.4" y="160.7">R_100K (0603)</text>
<text x="133.8" y="157.5">R16</text>
<text x="133.8" y="161">R17</text>
<text x="144.4" y="157.5">R_10K (0603)</text>
<text x="144.4" y="161">R_2K2 (0603)</text>
<text x="341.8" y="156.1">Q1</text>
<text x="341.8" y="159.6">Q_BSS806N</text>
<text x="199.3" y="166">IC_STM32F030F4P6</text>
<text x="46.9" y="169.5">IC3</text>
<text x="87.7" y="173.1">Q_BC847</text>
<text x="93" y="170.9">Q3</text>
<text x="238.3" y="170.9">C8</text>
<text x="238.3" y="173.4">C_1N (0603) 50V NP0</text>
<text x="260.7" y="179.5">R18</text>
<text x="312.1" y="176.6">R23</text>
<text x="29.2" y="180.5">R30</text>
<text x="32.8" y="184.1">R_10E (0603)</text>
<text x="99.4" y="180.2">R29</text>
<text x="99.4" y="183.7">R_100K (0603)</text>
<text x="171" y="183.3">C6</text>
<text x="171" y="185.8">C_100P (0603)</text>
<text x="183.8" y="181.9">C5</text>
<text x="183.8" y="183.7">C_100N (0603)</text>
<text x="260.7" y="182.3">R_100K (0603)</text>
<text x="296.1" y="184.8">R22</text>
<text x="312.1" y="180.2">R_100K (0603)</text>
<text x="46.9" y="187.2">IC_TLP291 - OPTO</text>
<text x="176.3" y="190.5">C7</text>
<text x="192.6" y="187.2">C3</text>
<text x="192.6" y="189">C_100N (0603)</text>
<text x="296.1" y="187.6">R_100K (0603)</text>
<text x="312.4" y="190.8">R24</text>
<text x="20" y="192.2">J3</text>
<text x="20" y="195.1">J_2MMSMD-2WAY</text>
<text x="176.3" y="192.9">C_100N (0603)</text>
<text x="282.6" y="196.1">L1</text>
<text x="312.4" y="194.4">R_NTC_47K(0805)</text>
<text x="266.7" y="203.2">L_FERRITE BEAD 40-OHM (0805)</text>
<text x="371.3" y="202.5">PAD (3.5MM WIRE)</text>
<text x="381.9" y="199.3">P1</text>
</g>
<text font-size="2.6" fill="#713c38" x="361.7" y="246.5">Printed:</text>
<text font-size="2.6" x="379.4" y="246.8">14-Jul-2017</text>
<g font-size="2.6" fill="#110f0a">
<text x="281.6" y="255.7">Date:</text>
<text x="293.6" y="254.6">10th June 2015</text>
<text x="326.9" y="255.3">TITLE:</text>
<text x="345" y="254.6">Open Source Cell Top Balancer Rev2</text>
<text x="281.6" y="264.9">Drwg No:</text>
<text x="325.9" y="264.5">Rev:</text>
<text x="337.2" y="264.5">2</text>
<text x="343.9" y="264.9">PCB:</text>
<text x="355.6" y="264.2">PCB-BMS-CELL-02 - 64mm</text>
<text x="281.6" y="273.4">Page:</text>
<text x="296.4" y="273">Master Sheet</text>
<text x="329" y="272.3">Open Source</text>
<text x="281.2" y="281.5">Drawn:</text>
<text x="298.2" y="281.2">Alan Chapman</text>
<text x="329" y="277.6">DARC Technologies Ltd</text>
<text x="329" y="281.2">Christchurch</text>
</g>
</svg>
